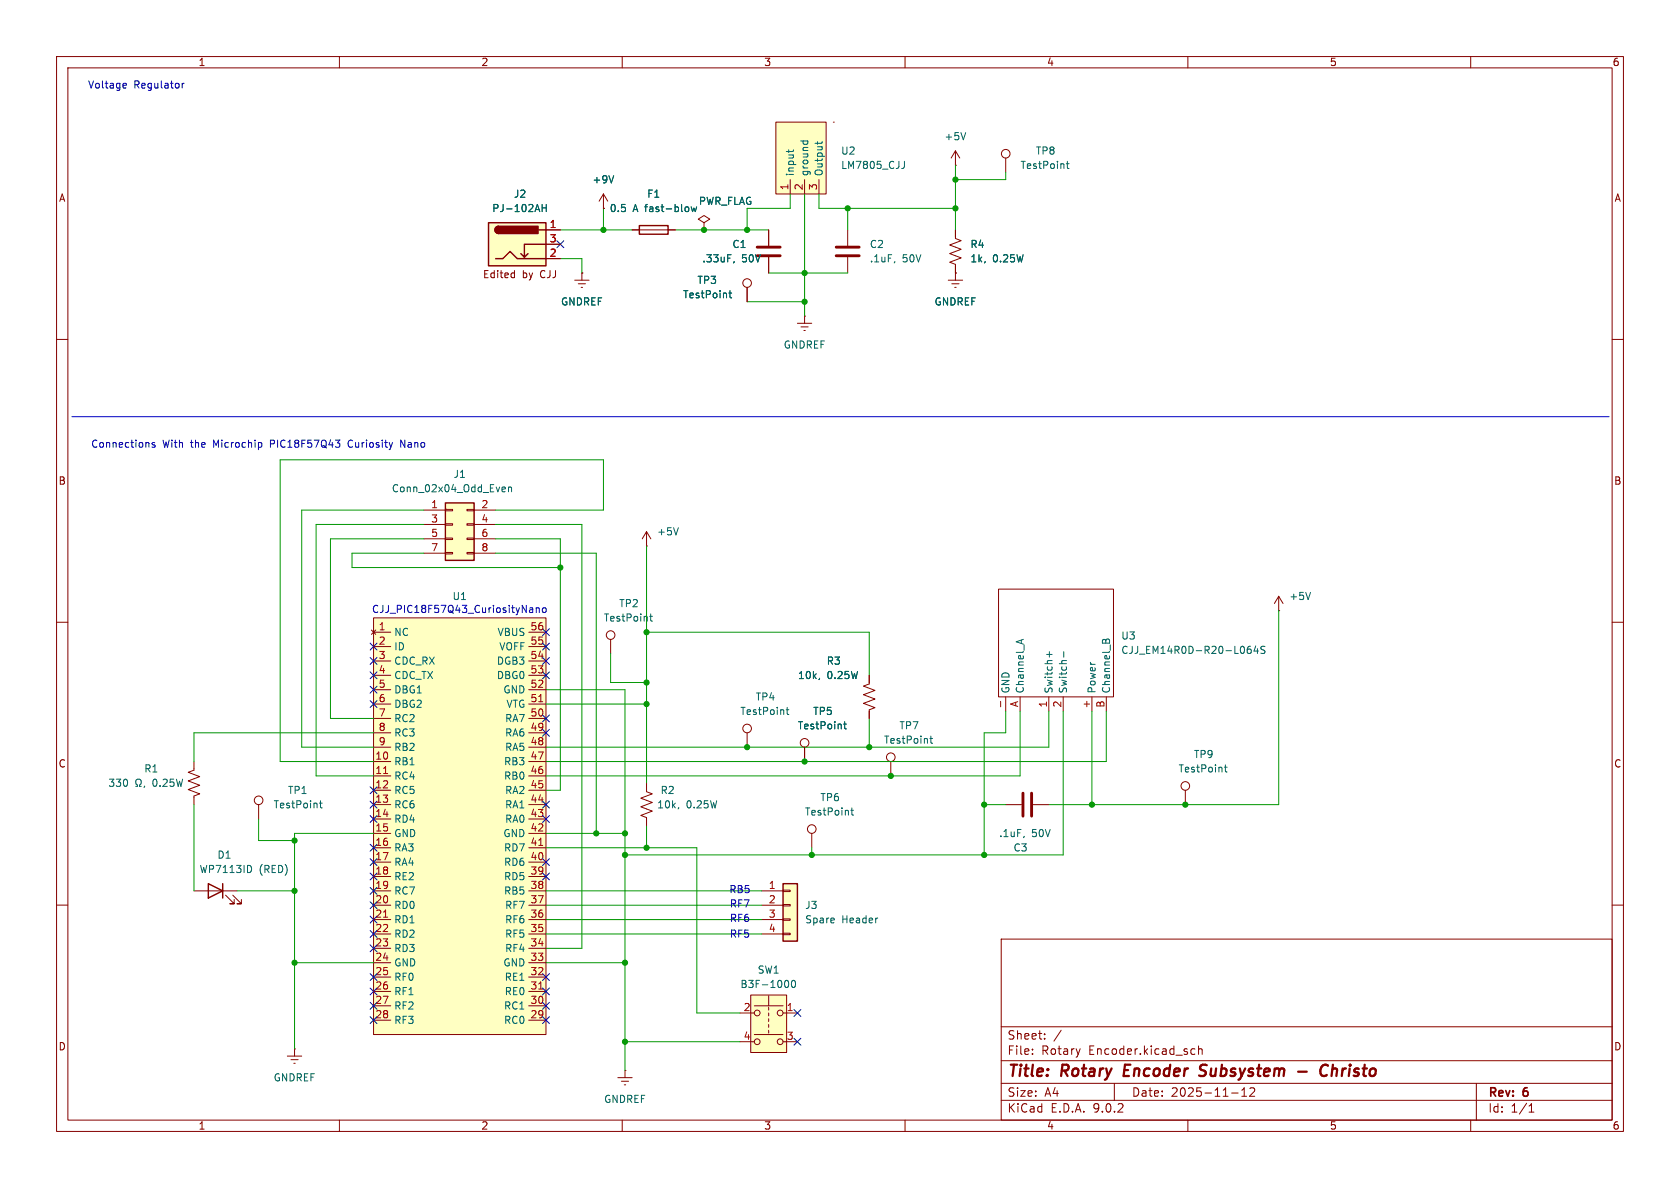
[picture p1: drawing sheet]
<svg xmlns="http://www.w3.org/2000/svg" width="297mm" height="210mm" viewBox="0 0 297 210" stroke-linecap="round" stroke-linejoin="round" font-family="sans-serif">
<g fill="none" stroke="#840000" stroke-width=".18">
<path d="M10 10h277v190h-277zM12 12h273v186h-273zM60 10v2M110 10v2M160 10v2M210 10v2M260 10v2M177.8 27.9v2.6M10 60h2M285 60h2M10 110h2M285 110h2"/>
<path d="M142.2 132.1v2.5M157.5 134.6v2.6M177.8 142.2h2.8M182.6 142.2h2.8M10 160h2M177 166h108v32h-108zM285 160h2M60 198v2M110 198v2M160 198v2M177 194.5h108M177 191.5h108"/>
<path d="M177 187.5h108M177 181.5h108M182.5 186.3v.1M182.5 185.5v.1M184.7 183.6v.1M184.7 182.8v.1M187.6 182.1l-1.3 2M191 185.4l-.4 1M197 191.5v3M210 198v2M210.7 186.3h.5M210.7 185.5h.5"/>
<path d="M211.9 185.5l.2-.1 .4 .1v.9M211.9 184.9v1.5M217.7 193.2h1.2M219.5 193.8h.9M219.5 192.7l.5-.4v1.5M221.7 192.4v.5l-.8 .9h.9M260 198v2M261 191.5v6.5M270.3 196.6h.9M270.3 195.5l.4-.4v1.5"/>
<circle cx="177.8" cy="27.2" r=".76"/>
<circle cx="142.2" cy="131.3" r=".76"/>
<circle cx="157.5" cy="133.9" r=".76"/>
</g>
<path d="M198.9 188.2l-.3 2h1M213 190a.85 .85 0 0 1-1 .1M213.1 188.2l-.7 .1a.46 .46 0 0 0-.3 .5 .46 .46 0 0 0 .4 .4l.5 .2M229.5 189.4h1.5M234.8 188.4a.88 .88 0 0 0-1 0 .88 .88 0 0 0-.4 1 .69 .69 0 0 0 .3 .7 .69 .69 0 0 0 .9-.1M235.6 188.2l-.2 2M236.1 188.9l-.6 .2" fill="none" stroke="#840000" stroke-width=".4"/>
<path d="M188.5 28.9h.5M188.7 28.5v1.1l.3 .2M149.1 128h.5M149.3 127.6v1.1l.3 .1M164.4 130.5h.5M164.6 130.1v1.1l.3 .2M181.1 147.8l-.1 .2" fill="none" stroke="#006464" stroke-width=".18"/>
<path d="M180.8 140.2v4.1M182.4 140.2v4.1" fill="none" stroke="#840000" stroke-width=".51"/>
<path d="M78.7 88.9h5.1v10.2h-5.1z" fill="#ffffc2"/>
<path d="M113 39.9h5.1v1.5h-5.1zM78.7 88.9h5.1v10.2h-5.1z" fill="none" stroke="#840000" stroke-width=".25"/>
<g fill="none" stroke="#840000" stroke-width=".18">
<path d="M124.5 39.4l1-.7-1-.6-1.1 .6 1.1 .7v1.2M101.6 49.5h2.5M102.2 50.2h1.3M102.7 50.8h.3M102.9 48.3h.1M102.9 48.3v1.2M111.8 40.6h7.6M124.5 40.6h.1M132.1 50.8v2.5M135.9 40.6v2.8M135.9 45.5v2.8M141 57.2h2.5"/>
<path d="M141.6 57.8h1.3M142.1 58.4h.3M142.2 55.9h.1M142.2 55.9v1.3M167.6 49.5h2.6M168.3 50.2h1.2M168.8 50.8h.2M168.9 48.3h.1M168.9 40.6v1.6l1 .3-2 .8 2 .8-2 .7 2 .8-2 .8 1 .3v2.8M74.9 90.2h3.8M74.9 92.7h3.8M74.9 95.3h3.8"/>
<path d="M74.9 97.8h3.8M78.7 90h1.3v.3h-1.3zM78.7 92.6h1.3v.2h-1.3zM78.7 95.1h1.3v.3h-1.3zM78.7 97.7h1.3v.2h-1.3zM82.5 90h1.3v.3h-1.3zM82.5 92.6h1.3v.2h-1.3zM82.5 95.1h1.3v.3h-1.3zM82.5 97.7h1.3v.2h-1.3zM83.8 90.2h3.8M83.8 92.7h3.8M83.8 95.3h3.8"/>
<path d="M83.8 97.8h3.8M226.1 108h.1M226.1 105.4l-.8 1.3M226.1 105.4l.7 1.3M226.1 105.4v2.6M114.3 138.4v1.6l1 .3-2 .8 2 .8-2 .7 2 .8-2 .7 1 .4v1.6M132.1 129.5v2.6M45.7 142.2v2.6M143.5 147.3v2.6"/>
<circle cx="132.1" cy="50" r=".76"/>
<circle cx="132.1" cy="128.8" r=".76"/>
<circle cx="45.7" cy="141.5" r=".76"/>
<circle cx="143.5" cy="146.6" r=".76"/>
</g>
<g fill="none" stroke="#006464" stroke-width=".18">
<path d="M122.2 36.6l.2 .8 .3-.6 .2 .6 .3-.8M128.9 51.8h.4M129 51.4v1.1l.3 .1M129.8 46.2l-.1 .3M88.9 86.1l.4 .1 .1 .2-.7 .1M89.3 86.9h-.4M89.9 86.2l.2-.1 .3 .1v.7M89.9 86.1v.8M231.7 104.7l-.4 1.3M139 125.5h.5M139.2 125v1.1l.3 .2M56.5 142h.5"/>
<path d="M56.7 141.5v1.1l.3 .2M120 142.8l-.1 .2M150.4 143.2h.5M150.6 142.8v1.1l.3 .2"/>
</g>
<path d="M133.9 43.7h4M133.9 45.2h4" fill="none" stroke="#840000" stroke-width=".51"/>
<path d="M86.4 39.4h10.1v7.6h-10.1z" fill="#ffffc2"/>
<path d="M86.4 39.4h10.1v7.6h-10.1zM87.6 45.7h1.3l1.3-1.2 1.2 1.2h5.1M88.1 40a.64 .64 0 0 0-.6 .6 .64 .64 0 0 0 .6 .7M93.3 44.8l-.6 .7M95.2 40.6h1.3M96.5 43.2h-3.8v2.3l-.6-.7" fill="none" stroke="#840000" stroke-width=".25"/>
<g fill="#840000" stroke="#840000" stroke-width=".25">
<path d="M87.7 40.2l.4-.2v1.3a.63 .63 0 0 1-.5-.4 .63 .63 0 0 1 .1-.7z"/>
<path d="M88.1 40h7v1.3h-7z"/>
</g>
<g fill="none" stroke="#840000" stroke-width=".18">
<path d="M90.6 48.2l.4 .1M91 47.8v1.3M91 49l-.4 .1M96.5 40.6h2.6M96.5 43.2h2.6M96.5 45.7h2.6M149.9 40.6v2.8M149.9 45.5v2.8M176.5 104.1h20.3v19.1h-20.3zM177.8 123.2v2.5M180.3 123.2v2.5M185.4 123.2v2.5"/>
<path d="M188 123.2v2.5M193 123.2v2.5M195.6 123.2v2.5M209.5 139.7v2.5"/>
<circle cx="209.5" cy="138.9" r=".76"/>
</g>
<g fill="none" stroke="#006464" stroke-width=".18">
<path d="M95.8 36.1v1.3M95.8 36.7h.8M96.6 36.1v1.3M158.2 46.2l-.1 .2M180.6 113.1v.7M180.9 113l-1.3 .5M185 115.7h1M185.5 115.2v1M188.1 115.2v1M195.5 113.3l.2-.3h.3l.2 .7M195.5 113.3l-.2-.3-.3 .1-.1 .6M195.5 113.3v.4"/>
<path d="M221.1 114.2l-.4 .1a.86 .86 0 0 0 0 1.2l.5-.1v-.4l-.2-.3-.4 .1-.1 .2M222 114.2l-.3 .9h.8M222.3 114.7v.8M223.6 114.3l-.5-.1-.1 .2v.3l.5 .3 .1 .3-.2 .2h-.5M216.5 135.6h.4M216.6 135.2v1.1l.3 .2"/>
</g>
<path d="M176.9 124v.9" fill="none" stroke="#a90000" stroke-width=".18"/>
<path d="M147.8 43.7h4.1M147.8 45.2h4.1" fill="none" stroke="#840000" stroke-width=".51"/>
<path d="M138.4 156.2h2.6v10.2h-2.6z" fill="#ffffc2"/>
<path d="M36.8 156.2l2.6 1.3-2.6 1.3zM39.4 156.2v2.6M138.4 156.2h2.6v10.2h-2.6z" fill="none" stroke="#840000" stroke-width=".25"/>
<g fill="none" stroke="#840000" stroke-width=".18">
<path d="M168.9 29.2h.1M168.9 26.7l-.8 1.2M168.9 26.7l.8 1.2M168.9 26.7v2.5M114.3 96.5h.1M114.3 94l-.8 1.3M114.3 94l.8 1.3M114.3 94v2.5M107.9 113v2.6M34.3 157.5h7.6M39.9 158.2l1.5 1.6h-.8h.8v-.8M41.1 158.2l1.6 1.6h-.8h.8v-.8"/>
<path d="M134.6 157.5h3.8M138.4 157.4h1.3v.2h-1.3zM138.4 159.9h1.3v.2h-1.3zM134.6 160h3.8M134.6 162.6h3.8M134.6 165.1h3.8M138.4 162.4h1.3v.3h-1.3zM138.4 165h1.3v.2h-1.3z"/>
<circle cx="107.9" cy="112.3" r=".76"/>
</g>
<path d="M170.7 23.4l-.4 1.3M119.9 93.3l-.4 1.3M114.9 109h.4M115 108.5v1.1l.3 .2M44.2 153l.3 .5-.3 .7" fill="none" stroke="#006464" stroke-width=".18"/>
<path d="M137.2 21.6h8.8v12.7h-8.8z" fill="#ffffc2"/>
<path d="M106.7 36.8h.1M106.7 34.3l-.8 1.3M106.7 34.3l.7 1.3M106.7 34.3v2.5M137.2 21.6h8.8v12.7h-8.8zM139.7 31.8v2.5M142.2 31.8v2.5M144.8 31.8v2.5M147.3 21.6h.1" fill="none" stroke="#840000" stroke-width=".18"/>
<path d="M108.5 31.1l-.4 1.2M139.4 26.5v.5M140.3 26.5l-.2 .3h-1.1M141.5 24.9h1.3M142 24.9v.4M142.8 24.9v.4M144.5 25v.5M145.4 25l-.2 .3h-1.1M159.9 28.5v.9a.41 .41 0 0 1-.5 .4" fill="none" stroke="#006464" stroke-width=".18"/>
<path d="M66 109.2h30.5v73.7h-30.5z" fill="#ffffc2"/>
<g fill="none" stroke="#840000" stroke-width=".18">
<path d="M65.7 111.4l.7 .7M66 109.2h30.5v73.7h-30.5zM66 111.8h3.1M66 114.3h3.1M66 116.8h3.1M66 119.4h3.1M66.4 111.4l-.7 .7M93.5 111.8h3M93.5 114.3h3M93.5 116.8h3M93.5 119.4h3M153.7 119.4v1.5l-1 .4 2 .7-2 .8 2 .8-2 .7 2 .8-1 .4v1.5"/>
<path d="M34.3 134.6v1.5l-1 .4 2 .8-2 .7 2 .8-2 .8 2 .7-1 .4v1.5M66 121.9h3.1M66 124.5h3.1M66 127h3.1M66 129.5h3.1M66 132.1h3.1M66 134.6h3.1M66 137.2h3.1M66 139.7h3.1M93.5 121.9h3M93.5 124.5h3M93.5 127h3"/>
<path d="M93.5 129.5h3M93.5 132.1h3M93.5 134.6h3M93.5 137.2h3M93.5 139.7h3M66 142.2h3.1M66 144.8h3.1M66 147.3h3.1M66 149.9h3.1M66 152.4h3.1M66 154.9h3.1M66 157.5h3.1"/>
<path d="M93.5 142.2h3M93.5 144.8h3M93.5 147.3h3M93.5 149.9h3M93.5 152.4h3M93.5 154.9h3M93.5 157.5h3M66 160h3.1M66 162.6h3.1M66 165.1h3.1M66 167.6h3.1M66 170.2h3.1"/>
<path d="M66 172.7h3.1M66 175.3h3.1M66 177.8h3.1M93.5 160h3M93.5 162.6h3M93.5 165.1h3M93.5 167.6h3M93.5 170.2h3M93.5 172.7h3M93.5 175.3h3M93.5 177.8h3M50.8 186.7h2.5"/>
<path d="M51.4 187.3h1.3M51.9 188h.3M52.1 185.4h.1M52.1 185.4v1.3M66 180.3h3.1M93.5 180.3h3M109.2 190.5h2.6M109.9 191.1h1.2M110.4 191.8h.2M110.5 189.2h.1M110.5 189.2v1.3"/>
</g>
<path d="M67.8 136.7h.7M95.2 124h.8M95.2 149.4h.8M67.8 162.1h.7M95.2 174.8h.8" fill="none" stroke="#a90000" stroke-width=".18"/>
<path d="M144.9 119.9l-.1 .2M24 139h.3v-.2a.54 .54 0 0 1-.3-.8 .54 .54 0 0 1 .8-.2 .58 .58 0 0 1-.1 1v.2h.3M25.6 138.9l-.1 .3" fill="none" stroke="#006464" stroke-width=".18"/>
<path d="M132.7 175.9h6.4v10.2h-6.4z" fill="#ffffc2"/>
<g fill="none" stroke="#840000" stroke-width=".18">
<path d="M106.7 36.8h.1M96.5 40.6h2.6M96.5 43.2h2.6M96.5 45.7h2.6M102.9 48.3h.1M111.8 40.6h1.2M118.1 40.6h1.3M124.5 40.6h.1M132.1 50.8v2.5M135.9 40.6v2.8M135.9 45.5v2.8M168.9 48.3h.1"/>
<path d="M168.9 40.6v1.3M168.9 47v1.3M153.7 119.4v1.3M142.2 132.1v2.5M153.7 125.7v1.3M130.8 179.1h2.5M132.7 175.9h6.4v10.2h-6.4zM133.3 177.8h5.1M135.9 176v1.8M135.9 178.1v.5M135.9 179.1v.5M138.4 179.1h2.6"/>
<path d="M130.8 184.2h2.5M133.3 182.9h5.1M135.9 180.1v.5M135.9 181.1v.5M135.9 182.1v.5M138.4 184.2h2.6"/>
<circle cx="133.9" cy="179.1" r=".51"/>
<circle cx="137.9" cy="179.1" r=".51"/>
<circle cx="133.9" cy="184.2" r=".51"/>
<circle cx="137.9" cy="184.2" r=".51"/>
</g>
<g fill="none" stroke="#006464" stroke-width=".18">
<path d="M95.8 36.1v1.3M95.8 36.7h.8M96.6 36.1v1.3M108.5 31.1l-.4 1.2M122.2 36.6l.2 .8 .3-.6 .2 .6 .3-.8M128.9 51.8h.4M129 51.4v1.1l.3 .1M129.8 46.2l-.1 .3M144.9 119.9l-.1 .2M149.1 128h.5M149.3 127.6v1.1l.3 .1M139 173.3a.68 .68 0 0 1 .4 .6 .68 .68 0 0 1-.4 .7"/>
<path d="M140.1 173.4l.1-.1a.68 .68 0 0 1 .5 .6 .68 .68 0 0 1-.5 .7 .84 .84 0 0 1-.1-1.2z"/>
</g>
<g fill="none" stroke="#0000c2" stroke-width=".18">
<path d="M21.9 14.7l.4 .1v.2l-.6 .1M22.3 15.5l-.4 .1M32.2 14.7v.9M32.6 14.7l-.4 .3M12.7 73.7h271.8M27.4 78.3l-.3-.1-.2 .2v.2l.5 .1v.3h-.5M46.1 78.2l.2 .3v.3l-.2 .3M59.3 77.8h.8l-.4 .5M60 78.4v.5M61.8 77.9l-.3 .4 .3 .7M70.8 79.1v-1.3l.8 1.3M93.6 107.5h.5l.1 .8"/>
<path d="M93.6 108.2h.6M94.2 107.7l-.6 .2M94.8 107.6l.2-.2 .3 .1v.8M94.8 107.4v.9M95.9 107.6l.2-.2 .4 .2 .1 .4-.2 .2-.3 .1-.2-.1z"/>
</g>
<g fill="none" stroke="#009600" stroke-width=".18">
<path d="M106.7 36.8v3.8M139.7 34.3v2.5h-7.6v3.8M142.2 34.3v21.6M144.8 34.3v2.5h24.1M149.9 36.8v3.8M168.9 29.2v11.4M177.8 30.5v1.3h-8.9M99.1 40.6h12.7M99.1 45.7h3.8v2.6M119.4 40.6h16.5M132.1 53.3h10.1M135.9 48.3h14"/>
<path d="M74.9 90.2h-21.6v41.9h12.7M74.9 95.3h-16.5v31.7h7.6M74.9 92.7h-19v44.5h10.1M74.9 97.8h-12.7v2.5h36.9M87.6 90.2h19.1v-8.9h-57.2v53.3h16.5M87.6 95.3h11.5v44.4h-2.6M87.6 92.7h15.3v74.9h-6.4M87.6 97.8h17.8v49.5M114.3 96.5v41.9M107.9 115.6v5.1h6.4M114.3 111.8h39.4v7.6M226.1 108v34.2h-40.7"/>
<path d="M66 129.5h-31.7v5.1M96.5 121.9h14v67.3M96.5 124.5h17.8M153.7 127v5.1M177.8 125.7v3.8h-3.8v21.6M180.3 125.7v11.5h-83.8M185.4 125.7v6.4h-88.9M188 125.7v25.4h-77.5M193 125.7v16.5M195.6 125.7v8.9h-99.1M34.3 142.2v15.3M41.9 157.5h10.2"/>
<path d="M45.7 144.8v3.8h6.4M66 147.3h-13.9v38.1M96.5 149.9h26.7v29.2h7.6M96.5 147.3h14M96.5 157.5h38.1M114.3 146.1v3.8M143.5 149.9v1.2M174 142.2h3.8M52.1 170.2h13.9M96.5 160h38.1M96.5 165.1h38.1M96.5 162.6h38.1"/>
<path d="M96.5 170.2h14M110.5 184.2h20.3"/>
</g>
<g fill="none" stroke="#000084" stroke-width=".18">
<path d="M98.5 42.6l1.2 1.2M99.7 42.6l-1.2 1.2M65.4 113.7l1.2 1.2M65.4 116.2l1.2 1.2M65.4 118.8l1.2 1.2M66.6 113.7l-1.2 1.2M66.6 116.2l-1.2 1.2M66.6 118.8l-1.2 1.2M95.9 113.7l1.2 1.2M95.9 116.2l1.2 1.2M95.9 111.2l1.2 1.2M95.9 118.8l1.2 1.2"/>
<path d="M97.1 111.2l-1.2 1.2M97.1 113.7l-1.2 1.2M97.1 116.2l-1.2 1.2M97.1 118.8l-1.2 1.2M65.4 123.9l1.2 1.2M65.4 121.3l1.2 1.2M65.4 139.1l1.2 1.2M66.6 123.9l-1.2 1.2M66.6 121.3l-1.2 1.2M66.6 139.1l-1.2 1.2M95.9 128.9l1.2 1.2M95.9 126.4l1.2 1.2"/>
<path d="M97.1 126.4l-1.2 1.2M97.1 128.9l-1.2 1.2M65.4 141.6l1.2 1.2M65.4 144.2l1.2 1.2M65.4 151.8l1.2 1.2M65.4 154.3l1.2 1.2M65.4 156.9l1.2 1.2M65.4 159.4l1.2 1.2M65.4 149.3l1.2 1.2M66.6 141.6l-1.2 1.2M66.6 144.2l-1.2 1.2M66.6 151.8l-1.2 1.2"/>
<path d="M66.6 154.3l-1.2 1.2M66.6 156.9l-1.2 1.2M66.6 159.4l-1.2 1.2M66.6 149.3l-1.2 1.2M95.9 151.8l1.2 1.2M95.9 141.6l1.2 1.2M95.9 154.3l1.2 1.2M95.9 144.2l1.2 1.2M97.1 144.2l-1.2 1.2M97.1 141.6l-1.2 1.2M97.1 151.8l-1.2 1.2M97.1 154.3l-1.2 1.2"/>
<path d="M65.4 167l1.2 1.2M65.4 177.2l1.2 1.2M65.4 164.5l1.2 1.2M65.4 174.7l1.2 1.2M65.4 179.7l1.2 1.2M65.4 162l1.2 1.2M65.4 172.1l1.2 1.2M66.6 167l-1.2 1.2M66.6 177.2l-1.2 1.2M66.6 164.5l-1.2 1.2M66.6 174.7l-1.2 1.2M66.6 179.7l-1.2 1.2"/>
<path d="M66.6 162l-1.2 1.2M66.6 172.1l-1.2 1.2M95.9 172.1l1.2 1.2M95.9 179.7l1.2 1.2M95.9 177.2l1.2 1.2M95.9 174.7l1.2 1.2M97.1 172.1l-1.2 1.2M97.1 179.7l-1.2 1.2M97.1 177.2l-1.2 1.2M97.1 174.7l-1.2 1.2M140.4 178.5l1.2 1.2M141.6 178.5l-1.2 1.2"/>
<path d="M140.4 183.5l1.2 1.3M141.6 183.5l-1.2 1.3"/>
</g>
<g fill="#009600" stroke="#009600" stroke-width=".18">
<circle cx="124.5" cy="40.6" r=".46"/>
<circle cx="106.7" cy="40.6" r=".46"/>
<circle cx="99.1" cy="100.3" r=".46"/>
<circle cx="114.3" cy="149.9" r=".46"/>
<circle cx="114.3" cy="124.5" r=".46"/>
<circle cx="110.5" cy="147.3" r=".46"/>
<circle cx="110.5" cy="170.2" r=".46"/>
<circle cx="105.4" cy="147.3" r=".46"/>
<circle cx="110.5" cy="151.1" r=".46"/>
<circle cx="52.1" cy="157.5" r=".46"/>
<circle cx="52.1" cy="170.2" r=".46"/>
<circle cx="52.1" cy="148.6" r=".46"/>
<circle cx="143.5" cy="151.1" r=".46"/>
<circle cx="157.5" cy="137.2" r=".46"/>
<circle cx="142.2" cy="134.6" r=".46"/>
<circle cx="174" cy="151.1" r=".46"/>
<circle cx="174" cy="142.2" r=".46"/>
<circle cx="193" cy="142.2" r=".46"/>
<circle cx="209.5" cy="142.2" r=".46"/>
<circle cx="114.3" cy="111.8" r=".46"/>
<circle cx="114.3" cy="120.7" r=".46"/>
<circle cx="110.5" cy="184.2" r=".46"/>
<circle cx="168.9" cy="31.8" r=".46"/>
<circle cx="149.9" cy="36.8" r=".46"/>
<circle cx="168.9" cy="36.8" r=".46"/>
<circle cx="132.1" cy="132.1" r=".46"/>
<circle cx="153.7" cy="132.1" r=".46"/>
<circle cx="132.1" cy="40.6" r=".46"/>
<circle cx="142.2" cy="48.3" r=".46"/>
<circle cx="142.2" cy="53.3" r=".46"/>
</g>
<g font-size="2.8" fill="#840000">
<text x="178" y="190.9">Title:</text>
<text x="187.7" y="190.9">Rotary</text>
<text x="199.5" y="190.9">Encoder</text>
<text x="213.7" y="190.9">Subsystem</text>
<text x="236.7" y="190.9">Christo</text>
</g>
<g font-size="2.1" fill="#840000">
<text x="178" y="184">Sheet:</text>
<text x="178" y="186.7">File:</text>
<text x="184.1" y="186.7">Rotary</text>
<text x="192.5" y="186.7">Encoder.kicad_sch</text>
<text x="178" y="196.9">KiCad</text>
<text x="178" y="194.1">Size:</text>
<text x="184.7" y="194.1">A4</text>
<text x="185.7" y="196.9">E.D.A.</text>
<text x="193.3" y="196.9">9.0.2</text>
<text x="200" y="194.1">Date:</text>
<text x="207" y="194.1">2025-11-12</text>
<text x="263" y="194.3">Rev:</text>
<text x="263" y="196.9">Id:</text>
<text x="267.1" y="196.9">1/1</text>
<text x="269.4" y="194.3">6</text>
</g>
<g font-size="1.8" fill="#840000">
<text x="35" y="11.9">1</text>
<text x="85" y="11.9">2</text>
<text x="135" y="11.9">3</text>
<text x="185" y="11.9">4</text>
<text x="235" y="11.9">5</text>
<text x="285" y="11.9">6</text>
<text x="10.3" y="35.9">A</text>
<text x="285.3" y="35.9">A</text>
<text x="85.3" y="49.4">Edited</text>
<text x="92.3" y="49.4">by</text>
<text x="95.6" y="49.4">CJJ</text>
<text x="10.3" y="85.9">B</text>
<text x="285.3" y="85.9">B</text>
<text x="10.3" y="135.9">C</text>
<text x="285.3" y="135.9">C</text>
<text x="10.3" y="185.9">D</text>
<text x="285.3" y="185.9">D</text>
<text x="35" y="199.9">1</text>
<text x="85" y="199.9">2</text>
<text x="135" y="199.9">3</text>
<text x="185" y="199.9">4</text>
<text x="235" y="199.9">5</text>
<text x="285" y="199.9">6</text>
</g>
<g font-size="1.8" fill="#0000c2">
<text x="15.5" y="15.9">Voltage</text>
<text x="23.7" y="15.9">Regulator</text>
<text x="16" y="79.4">Connections</text>
<text x="28.7" y="79.4">With</text>
<text x="33.8" y="79.4">the</text>
<text x="38" y="79.4">Microchip</text>
<text x="48.2" y="79.4">PIC18F57Q43</text>
<text x="62.2" y="79.4">Curiosity</text>
<text x="71.7" y="79.4">Nano</text>
<text x="65.7" y="108.6">CJJ_PIC18F57Q43_CuriosityNano</text>
<text x="128.8" y="158.1">RB5</text>
<text x="128.9" y="160.6">RF7</text>
<text x="128.9" y="163.2">RF6</text>
<text x="128.9" y="166">RF5</text>
</g>
<g font-size="1.8" fill="#006464">
<text x="148.6" y="27.5">U2</text>
<text x="166.9" y="25">+5V</text>
<text x="183" y="27.5">TP8</text>
<text x="90.8" y="35.2">J2</text>
<text x="104.6" y="32.6">+9V</text>
<text x="114.3" y="35.2">F1</text>
<text x="140.6" y="31.2" transform="rotate(-90 140.6 31.2)">input</text>
<text x="143.1" y="31.2" transform="rotate(-90 143.1 31.2)">ground</text>
<text x="145.6" y="31.2" transform="rotate(-90 145.6 31.2)">Output</text>
<text x="148.6" y="30.1">LM7805_CJJ</text>
<text x="180.3" y="30.1">TestPoint</text>
<text x="86.9" y="37.7">PJ-102AH</text>
<text x="107.7" y="37.7">0.5</text>
<text x="111.9" y="37.7">A fast-blow</text>
<text x="123.5" y="36.4">PWR_FLAG</text>
<text x="124.1" y="46.6">.33uF,</text>
<text x="129.4" y="44">C1</text>
<text x="131.1" y="46.6">50V</text>
<text x="153.7" y="44">C2</text>
<text x="153.7" y="46.6">.1uF,</text>
<text x="159.5" y="46.6">50V</text>
<text x="171.5" y="44">R4</text>
<text x="171.5" y="46.6">1k,</text>
<text x="175.5" y="46.6">0.25W</text>
<text x="120.7" y="52.9">TestPoint</text>
<text x="123.2" y="50.4">TP3</text>
<text x="99.1" y="54.2">GNDREF</text>
<text x="165.1" y="54.2">GNDREF</text>
<text x="138.4" y="61.8">GNDREF</text>
<text x="69.2" y="87.2">Conn_02x04_Odd_Even</text>
<text x="80.1" y="84.7">J1</text>
<text x="116.1" y="94.8">+5V</text>
<text x="79.9" y="106.3">U1</text>
<text x="109.4" y="107.5">TP2</text>
<text x="227.8" y="106.3">+5V</text>
<text x="69.6" y="112.6">NC</text>
<text x="87.9" y="112.6">VBUS</text>
<text x="106.6" y="110.1">TestPoint</text>
<text x="198.1" y="113.3">U3</text>
<text x="69.6" y="115.2">ID</text>
<text x="69.6" y="117.7">CDC_RX</text>
<text x="87.7" y="117.7">DGB3</text>
<text x="88.2" y="115.2">VOFF</text>
<text x="146.1" y="117.7">R3</text>
<text x="198.1" y="115.8">CJJ_EM14R0D-R20-L064S</text>
<text x="69.6" y="120.2">CDC_TX</text>
<text x="69.6" y="122.8">DBG1</text>
<text x="69.6" y="125.3">DBG2</text>
<text x="87.7" y="120.2">DBG0</text>
<text x="88.9" y="122.8">GND</text>
<text x="89.4" y="125.3">VTG</text>
<text x="133.5" y="124.1">TP4</text>
<text x="141" y="120.2">10k,</text>
<text x="146.2" y="120.2">0.25W</text>
<text x="178.7" y="122.7" transform="rotate(-90 178.7 122.7)">GND</text>
<text x="181.2" y="122.7" transform="rotate(-90 181.2 122.7)">Channel_A</text>
<text x="186.3" y="122.7" transform="rotate(-90 186.3 122.7)">Switch+</text>
<text x="188.8" y="122.7" transform="rotate(-90 188.8 122.7)">Switch-</text>
<text x="193.9" y="122.7" transform="rotate(-90 193.9 122.7)">Power</text>
<text x="196.4" y="122.7" transform="rotate(-90 196.4 122.7)">Channel_B</text>
<text x="69.6" y="127.9">RC2</text>
<text x="69.6" y="130.4">RC3</text>
<text x="89.2" y="127.9">RA7</text>
<text x="89.2" y="130.4">RA6</text>
<text x="130.8" y="126.6">TestPoint</text>
<text x="140.9" y="129.1">TestPoint</text>
<text x="143.7" y="126.6">TP5</text>
<text x="156.2" y="131.7">TestPoint</text>
<text x="158.9" y="129.1">TP7</text>
<text x="25.4" y="136.8">R1</text>
<text x="69.6" y="132.9">RB2</text>
<text x="69.6" y="135.5">RB1</text>
<text x="89" y="135.5">RB3</text>
<text x="89.2" y="132.9">RA5</text>
<text x="208.2" y="136.8">TestPoint</text>
<text x="211" y="134.2">TP9</text>
<text x="19.1" y="139.3">330</text>
<text x="27.1" y="139.3">0.25W</text>
<text x="48.3" y="143.1">TestPoint</text>
<text x="50.8" y="140.6">TP1</text>
<text x="69.6" y="138">RC4</text>
<text x="69.6" y="140.6">RC5</text>
<text x="69.6" y="143.1">RC6</text>
<text x="89" y="138">RB0</text>
<text x="89.2" y="140.6">RA2</text>
<text x="89.2" y="143.1">RA1</text>
<text x="116.1" y="143.1">10k,</text>
<text x="116.7" y="140.6">R2</text>
<text x="121.3" y="143.1">0.25W</text>
<text x="144.9" y="141.8">TP6</text>
<text x="69.6" y="145.6">RD4</text>
<text x="69.6" y="148.2">GND</text>
<text x="88.9" y="148.2">GND</text>
<text x="89.2" y="145.6">RA0</text>
<text x="142.2" y="144.4">TestPoint</text>
<text x="176.5" y="148.2">.1uF,</text>
<text x="182.4" y="148.2">50V</text>
<text x="35.2" y="154.5">WP7113ID</text>
<text x="38.3" y="152">D1</text>
<text x="45.8" y="154.5">(RED)</text>
<text x="69.6" y="150.7">RA3</text>
<text x="69.6" y="153.3">RA4</text>
<text x="69.6" y="155.8">RE2</text>
<text x="89" y="150.7">RD7</text>
<text x="89" y="153.3">RD6</text>
<text x="89" y="155.8">RD5</text>
<text x="179.1" y="150.7">C3</text>
<text x="69.6" y="158.3">RC7</text>
<text x="69.6" y="160.9">RD0</text>
<text x="89" y="158.3">RB5</text>
<text x="89.2" y="160.9">RF7</text>
<text x="142.2" y="160.9">J3</text>
<text x="69.6" y="163.4">RD1</text>
<text x="69.6" y="166">RD2</text>
<text x="89.2" y="163.4">RF6</text>
<text x="89.2" y="166">RF5</text>
<text x="142.2" y="163.4">Spare</text>
<text x="148.8" y="163.4">Header</text>
<text x="69.6" y="168.5">RD3</text>
<text x="69.6" y="171">GND</text>
<text x="69.6" y="173.6">RF0</text>
<text x="88.9" y="171">GND</text>
<text x="89.1" y="173.6">RE1</text>
<text x="89.2" y="168.5">RF4</text>
<text x="133.9" y="172.3">SW1</text>
<text x="69.6" y="176.1">RF1</text>
<text x="69.6" y="178.7">RF2</text>
<text x="89" y="178.7">RC1</text>
<text x="89.1" y="176.1">RE0</text>
<text x="130.8" y="174.9">B3F-1000</text>
<text x="69.6" y="181.2">RF3</text>
<text x="89" y="181.2">RC0</text>
<text x="48.3" y="191.4">GNDREF</text>
<text x="106.7" y="195.2">GNDREF</text>
</g>
<g font-size="1.8" fill="#a90000">
<text x="139.4" y="33.7" transform="rotate(-90 139.4 33.7)">1</text>
<text x="142" y="33.7" transform="rotate(-90 142 33.7)">2</text>
<text x="144.5" y="33.7" transform="rotate(-90 144.5 33.7)">3</text>
<text x="97.1" y="40.4">1</text>
<text x="97.1" y="42.9">3</text>
<text x="97.1" y="45.5">2</text>
<text x="76.1" y="89.9">1</text>
<text x="85" y="89.9">2</text>
<text x="76.1" y="92.5">3</text>
<text x="76.1" y="95">5</text>
<text x="85" y="92.5">4</text>
<text x="85" y="95">6</text>
<text x="76.1" y="97.5">7</text>
<text x="85" y="97.5">8</text>
<text x="66.9" y="111.5">1</text>
<text x="93.7" y="111.5">56</text>
<text x="66.9" y="114">2</text>
<text x="66.9" y="116.6">3</text>
<text x="66.9" y="119.1">4</text>
<text x="93.7" y="114">55</text>
<text x="93.7" y="116.6">54</text>
<text x="93.7" y="119.1">53</text>
<text x="66.9" y="121.7">5</text>
<text x="66.9" y="124.2">6</text>
<text x="93.7" y="121.7">52</text>
<text x="93.7" y="124.2">51</text>
<text x="180.1" y="125.1" transform="rotate(-90 180.1 125.1)">A</text>
<text x="185.2" y="125.2" transform="rotate(-90 185.2 125.2)">1</text>
<text x="187.7" y="125.2" transform="rotate(-90 187.7 125.2)">2</text>
<text x="192.8" y="125.3" transform="rotate(-90 192.8 125.3)">+</text>
<text x="195.3" y="125.2" transform="rotate(-90 195.3 125.2)">B</text>
<text x="66.9" y="126.7">7</text>
<text x="66.9" y="129.3">8</text>
<text x="66.9" y="131.8">9</text>
<text x="93.7" y="126.7">50</text>
<text x="93.7" y="129.3">49</text>
<text x="93.7" y="131.8">48</text>
<text x="66.3" y="134.4">10</text>
<text x="66.3" y="136.9">11</text>
<text x="93.7" y="134.4">47</text>
<text x="93.7" y="136.9">46</text>
<text x="66.3" y="139.4">12</text>
<text x="66.3" y="142">13</text>
<text x="93.7" y="139.4">45</text>
<text x="93.7" y="142">44</text>
<text x="66.3" y="144.5">14</text>
<text x="66.3" y="147.1">15</text>
<text x="66.3" y="149.6">16</text>
<text x="93.7" y="144.5">43</text>
<text x="93.7" y="147.1">42</text>
<text x="93.7" y="149.6">41</text>
<text x="66.3" y="152.1">17</text>
<text x="66.3" y="154.7">18</text>
<text x="93.7" y="152.1">40</text>
<text x="93.7" y="154.7">39</text>
<text x="66.3" y="157.2">19</text>
<text x="66.3" y="159.8">20</text>
<text x="93.7" y="157.2">38</text>
<text x="93.7" y="159.8">37</text>
<text x="135.8" y="157.2">1</text>
<text x="135.8" y="159.8">2</text>
<text x="66.3" y="162.3">21</text>
<text x="66.3" y="164.8">22</text>
<text x="66.3" y="167.4">23</text>
<text x="93.7" y="162.3">36</text>
<text x="93.7" y="164.8">35</text>
<text x="93.7" y="167.4">34</text>
<text x="135.8" y="162.3">3</text>
<text x="135.8" y="164.8">4</text>
<text x="66.3" y="169.9">24</text>
<text x="66.3" y="172.5">25</text>
<text x="93.7" y="169.9">33</text>
<text x="93.7" y="172.5">32</text>
<text x="66.3" y="175">26</text>
<text x="66.3" y="177.5">27</text>
<text x="93.7" y="175">31</text>
<text x="93.7" y="177.5">30</text>
<text x="131.4" y="178.8">2</text>
<text x="139" y="178.8">1</text>
<text x="66.3" y="180.1">28</text>
<text x="93.7" y="180.1">29</text>
<text x="131.4" y="183.9">4</text>
<text x="139" y="183.9">3</text>
</g>
</svg>
